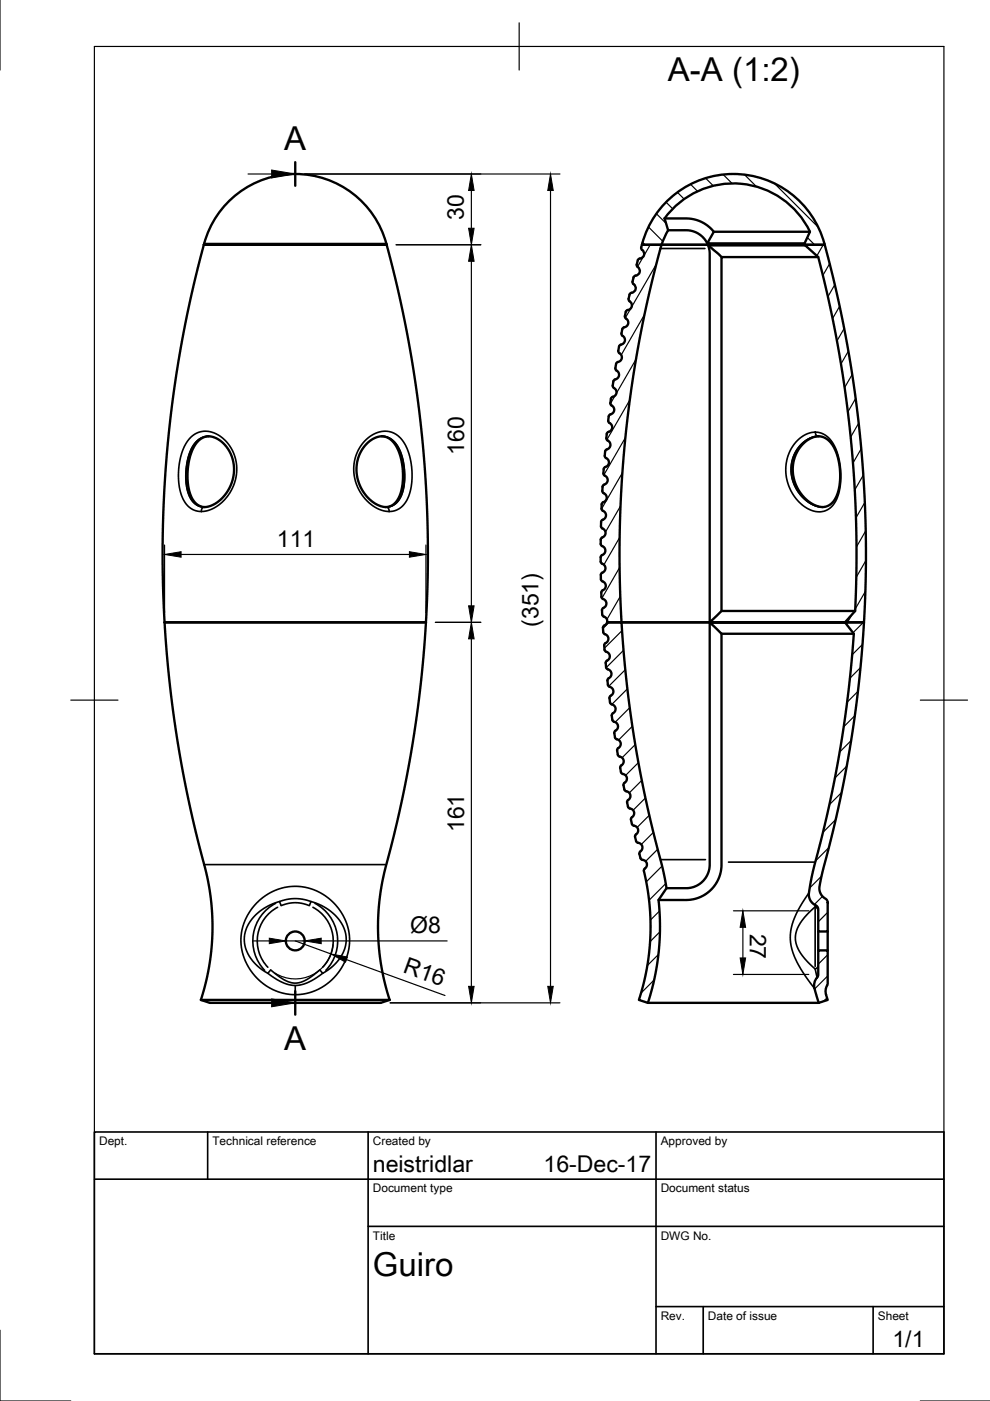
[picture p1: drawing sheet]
<svg xmlns="http://www.w3.org/2000/svg" width="210mm" height="297mm" viewBox="0 0 210 297" stroke-linecap="round" stroke-linejoin="round" font-family="sans-serif">
<!-- layer: Visible -->
<g fill="none" stroke="#000" stroke-width=".5">
<path d="M43.2 51.9h38.8M43.2 51.9a20 20 0 0 1 19.4-15 20 20 0 0 1 19.4 15M43.2 51.9l-2.4 9.6-2 9.6-1.8 10.7-1.2 9.8-.8 9.8-.4 9.9-.1 10.8 .4 9.9M82 51.9l2.4 9.6 2 9.6 1.8 10.7 1.2 9.8 .8 9.8 .5 9.9v10.8l-.4 9.9M140.3 51.9h-4.2a20 20 0 0 1 19.4-15 20 20 0 0 1 19.4 15h-4.2M140.3 51.9h30.4M140.3 51.9h-4.2l-.1 .9a1.08 1.08 0 0 1 .6 1.3 1.08 1.08 0 0 1-1.1 .8 1.7 1.7 0 0 0-.5 1.4l.1 .2a1.08 1.08 0 0 1 .5 1.2 1.08 1.08 0 0 1-1 .8 1.7 1.7 0 0 0-.5 1.4l.2 .3M140.3 51.9l-2.4 9.3-2.1 9.5-1.6 9.7-1.4 10.6-.9 10.7-.5 9.8v10.7l.4 9.8h-3.1M140.9 46.3a18 18 0 0 1 30.8 2.8M140.9 46.3h4.8l1.8 .3 2.2 1 1.6 1.5M140.9 46.3l.8 2.5M141.7 48.8h4l1.4 .3 1.7 1 1.2 1.5"/>
<path d="M141.7 48.8l-1.4 3.1M150.1 52l2.9 2.5M170.6 51.6l.1 .3M170.7 51.9h4.2l3.2 13.4 2.5 13.6 1.8 13.7 .9 12.7 .3 13.8-.4 12.9h-4l2.1-2.5 .2-5.9 .1-7.8-.2-7.9-.4-7.8-.8-8.9-1.1-8.8-1.2-7.7-1.5-7.8-1.7-7.6-1.2-4.8-2.8-2.5M170.7 51.9v.1M170.7 52h-20.6l.2 .3a9.8 9.8 0 0 1 .2 3.8v75.8l28.7 .1h-47.4M171.7 49.1h-19.6a.85 .85 0 0 0-1.1 .7l-1 1.8h20.6M171.7 49.1l-1.1 2.5M173.5 54.5h-20.5v75M131.8 70.7l.1 .4a1.08 1.08 0 0 1 .6 1.2 1.08 1.08 0 0 1-1 .8 1.7 1.7 0 0 0-.4 1.5l.1 .2a1.08 1.08 0 0 1 .6 1.1 1.08 1.08 0 0 1-1 .9 1.7 1.7 0 0 0-.3 1.5l.1 .1a1.08 1.08 0 0 1 .6 1.2 1.08 1.08 0 0 1-.9 .9 1.7 1.7 0 0 0-.4 1.5l.1 .1a1.08 1.08 0 0 1 .7 1.2 1.08 1.08 0 0 1-1 .9 1.7 1.7 0 0 0-.3 1.5l.1 .1a1.08 1.08 0 0 1 .7 1.2 1.08 1.08 0 0 1-.9 .9 1.7 1.7 0 0 0-.3 1.5l.1 .2a1.08 1.08 0 0 1 .7 1.1 1.08 1.08 0 0 1-1 .9 1.7 1.7 0 0 0-.2 1.5l.1 .2a1.08 1.08 0 0 1 .7 1.1 1.08 1.08 0 0 1-.9 1 1.7 1.7 0 0 0-.3 1.4l.1 .2a1.08 1.08 0 0 1 .8 1.1 1.08 1.08 0 0 1-.9 1 1.7 1.7 0 0 0-.2 1.5l.1 .1a1.08 1.08 0 0 1 .7 1.1 1.08 1.08 0 0 1-.9 1 1.7 1.7 0 0 0-.2 1.5l.1 .2a1.08 1.08 0 0 1 .8 1.1 1.08 1.08 0 0 1-.9 1 1.7 1.7 0 0 0-.1 1.4l.3 .3M134.3 60.2a1.04 1.04 0 0 1 .4 1.2 1.04 1.04 0 0 1-1 .7 1.7 1.7 0 0 0-.4 1.5l.1 .1a1.08 1.08 0 0 1 .6 1.2 1.08 1.08 0 0 1-1.1 .9 1.7 1.7 0 0 0-.4 1.4l.1 .2a1.08 1.08 0 0 1 .6 1.2 1.08 1.08 0 0 1-1 .9l-.3 .3-.1 .9M44.2 92.5l1.1 .2 1 .5 1 .7 .9 1.1 1.1 2.3 .3 1.3v1.3l-.2 1.4-.4 1.3-.6 1.3-.8 1.1-.9 1-1.2 .9-1.1 .4-1 .2"/>
<path d="M44.2 92.5l-.8 .1-.8 .4-.8 .7-.6 .9-1 2.4-.4 3 .1 3.1 .7 2.4 .6 .9 .6 .6 .8 .4 .8 .1M81 92.5l.8 .1 .8 .4 .8 .7 .6 .9 1 2.4 .4 3.1-.1 2.9-.7 2.4-.5 .9-.7 .6-.7 .5-.9 .1M81 92.5l-1.1 .2-1 .5-1 .7-.9 1-.6 1.1-.5 1.3-.3 1.3v1.4l.2 1.3 .4 1.4 .6 1.2 .8 1.2 1 1 1 .7 1.2 .5 1 .2M170.3 94.1l1-.8 1-.6 1.1-.2 .9 .1 .8 .4 .9 .6 .7 1 .6 1.3 .5 1.7 .3 1.7v1.9l-.1 1.9-.4 1.5-.6 1.2-.7 .9-.9 .6-.9 .2-.8-.1-1.1-.4-1-.6-1.7-1.6-1.2-2.2-.6-2.3 .1-2.3 .8-2.2zM127.9 108.3a1.04 1.04 0 0 1 .6 1.1 1.04 1.04 0 0 1-.9 .9 1.7 1.7 0 0 0-.1 1.5l.1 .1a1.08 1.08 0 0 1 .8 1.1 1.08 1.08 0 0 1-.9 1 1.7 1.7 0 0 0-.1 1.5l.1 .2a1.08 1.08 0 0 1 .9 1 1.08 1.08 0 0 1-.9 1.1 1.7 1.7 0 0 0-.1 1.5l.1 .1a1.08 1.08 0 0 1 .9 1.1 1.08 1.08 0 0 1-.9 1 1.7 1.7 0 0 0 0 1.5l.3 .3M34.9 132h55.4M34.9 132l1.2 13.7 1.7 12.6 2.7 13.6 3.5 14.4 .8 5.2 .3 5.3-.3 4.9-.8 5.2-1.4 5.1 1.9 .6h36.2l1.9-.6M90.3 132l-1.2 13.7-1.7 12.6-2.7 13.6-3.5 14.4-.8 5.2-.3 5.3 .3 4.9 .8 5.2 1.4 5.1M127.8 123.3a1.04 1.04 0 0 1 .6 1 1.04 1.04 0 0 1-.8 1 1.7 1.7 0 0 0 0 1.4l.1 .2a1.08 1.08 0 0 1 .9 1 1.08 1.08 0 0 1-.8 1.1 1.7 1.7 0 0 0-.1 1.5l.2 .1a1.13 1.13 0 0 1 .8 1.4M128.7 132h3.1l1.2 13.6 1.8 12.7 2.4 12.5 3.3 13.2 .7 3.4a1.12 1.12 0 0 1-.3 1.5l-.9 1.3a1.21 1.21 0 0 0-.3 1.5l.2 5.4-.3 5.4-.8 4.9-1.4 5.2M128.7 132l-.3 .5-.4 .2a1.7 1.7 0 0 0 0 1.5l.1 .2a1.08 1.08 0 0 1 .9 1 1.08 1.08 0 0 1-.8 1.1 1.7 1.7 0 0 0 0 1.4l.2 .2a1.08 1.08 0 0 1 .9 1 1.08 1.08 0 0 1-.8 1.1 1.7 1.7 0 0 0 .1 1.5l.3 .2M150.5 132l-.1 52.1-.3 1.2-.6 1-.8 .8-1.1 .7-1.8 .5h-4.5"/>
<path d="M153 134.4v49l-.2 1.6-.6 1.7-1 1.4-1.2 1.2-1.5 .9-1.3 .4-1.2 .2h-6.4M179.2 132h-28.7l1.7 1.6a1.74 1.74 0 0 0 2 .8h26.8M179.2 132h4l-.6 7.8-1.3 11.7-1.7 10.7-2.2 10.6-2.9 11.8a11.2 11.2 0 0 0-.8 4.1l.4 1 1.1 1 .3 .5v6.3h-2v-4.9l-.3-.5-.8-.5-.5-.6-.3-.7-.1-.8 .8-4.6 2.5-9.7 1.9-8.7 1.4-7.7 1.4-8.8 .9-7.8 .6-7.8zM181.3 129.5h-27.4a1.74 1.74 0 0 0-1.8 1l-1.6 1.4M128.9 141.9a1.04 1.04 0 0 1 .7 1 1.04 1.04 0 0 1-.7 1 1.7 1.7 0 0 0 .1 1.5l.1 .1a1.08 1.08 0 0 1 .9 1 1.08 1.08 0 0 1-.7 1.1 1.7 1.7 0 0 0 .1 1.5l.1 .2a1.08 1.08 0 0 1 1 .9 1.08 1.08 0 0 1-.7 1.1 1.7 1.7 0 0 0 .1 1.5l.1 .2a1.08 1.08 0 0 1 1 .9 1.08 1.08 0 0 1-.7 1.1 1.7 1.7 0 0 0 .2 1.5l.1 .2a1.08 1.08 0 0 1 1 .9 1.08 1.08 0 0 1-.7 1.1 1.7 1.7 0 0 0 .2 1.5l.1 .2a1.08 1.08 0 0 1 1 .8 1.08 1.08 0 0 1-.6 1.2 1.7 1.7 0 0 0 .1 1.5l.2 .1a1.08 1.08 0 0 1 1 .9 1.08 1.08 0 0 1-.6 1.2 1.7 1.7 0 0 0 .2 1.5l.1 .1a1.08 1.08 0 0 1 1 .9 1.08 1.08 0 0 1-.6 1.2 1.7 1.7 0 0 0 .2 1.4l.2 .2a1.08 1.08 0 0 1 1 .8 1.08 1.08 0 0 1-.6 1.2 1.7 1.7 0 0 0 .3 1.5l.1 .1a1.08 1.08 0 0 1 1.1 .8 1.08 1.08 0 0 1-.6 1.2 1.7 1.7 0 0 0 .3 1.5l.1 .1a1.08 1.08 0 0 1 1.1 .8 1.08 1.08 0 0 1-.6 1.3 1.7 1.7 0 0 0 .3 1.4l.1 .2a1.07 1.07 0 0 1 1.1 .8 1.07 1.07 0 0 1-.5 1.2l-.1 .4 .7 3.4 .5 3.9 .2 3.1v3.5l-.3 3.5-.5 3.5-.8 3.5-.8 2.9 1.9 .6M173.5 197.5v4M175.5 197.5v4M42.6 212h40M137.4 212.6h36.2M173.5 201.5h2v7.2a3.9 3.9 0 0 0 0 3.3l-1.9 .6-.3-.8a7.5 7.5 0 0 1-.6-3.7l.8-1.4z"/>
<circle cx="62.6" cy="199.5" r="2"/>
</g>
<!-- layer: Visible Narrow -->
<g fill="none" stroke="#000" stroke-width=".35">
<path d="M43.5 51.6h38.2M140.1 52.7h9.4M40.4 92.8l1.2-.9 1.3-.4h1.5l1.5 .5 1.4 1 1.2 1.3 .9 1.5 .6 1.8 .2 1.7-.1 1.7-.5 1.7-.8 1.6-1.1 1.5-1.2 1.2-1.4 .9-1.5 .5h-1l-.9-.1-1.6-.8-1.2-1.6-.8-2.3-.3-3.1 .4-3.1 .9-2.7zM44.2 92.5l-.9 .1-.8 .4-1.4 1.3-1 2.2-.6 2.9v2.7l.5 2.5 .5 1.2 .8 1 1 .5 1.1 .2-.5 .3-.2 .6M77.4 93.4l1.1-.9 1.2-.7 1.4-.3h1.3l1.2 .4 1 .6 .9 1.1 .7 1.2 .6 1.7 .4 2.1 .2 2.3-.2 2.2-.4 1.7-.7 1.5-.8 1-1.1 .8-1 .3h-1.1l-1.2-.2-1.2-.6-1.2-.8-1-1-1.6-2.4-.8-2.7v-2.6l.8-2.5zM81 92.5l.9 .1 .8 .4 .8 .5 .7 .8 1 2.4 .5 2.8v2.9l-.5 2.3-.5 1.2-.8 .9-1 .5-1.1 .2 .5 .3 .2 .6M169 93.4l1.2-.9 1.1-.6 1.3-.3 1.2 .1 1.1 .5 .9 .7 .8 1.1 .7 1.4 .5 1.7 .4 2.1 .1 2.3-.2 1.9-.4 1.7-.7 1.5-.9 1-1 .7-1 .2h-1.1l-1.1-.4-1.1-.5-1.1-.9-1-1-1.4-2.4-.6-2.7v-2.6l.9-2.5zM169.9 94.2l1.7-1.3 .9-.3 1-.1-1.3 .2-1.3 .7-1.2 1.1-1 1.3-.6 1.5-.3 1.7v1.5l.4 1.6 1 2.2 1.5 1.6 1.8 1.2 1.9 .4-1.8-.4-1.9-1.1-1.5-1.8-1-2.1-.5-2.1 .2-2.2 .8-2zM172.9 91.6l.2 .7 .4 .2M43.5 183.3h38.2M58.4 191.5a9 9 0 0 0-2.3 14.2M58.9 192.4a8.1 8.1 0 0 0-2.1 12.7"/>
<path d="M59.3 191.1l1.7-.4 1.6-.2 1.6 .2 1.7 .4M59.3 191.1l-1.8 .7-1.5 .8-1.4 1-1.1 1.2-.9 1.4-.6 1.3-.2 1.4 .1 1.4 .4 1.4 .7 1.3 1 1.2 1.1 1 4.5 3 1.5 .5 1.5 .2 1.5-.2 1.5-.5 4.5-3 1.1-1 1-1.2 .7-1.3 .4-1.4 .1-1.4-.2-1.4-.6-1.3-.9-1.4-1.1-1.2-1.4-1-1.5-.8-1.8-.7M59.3 191.2l.3 .8M59.6 192l1.6-.5 1.4-.1 1.4 .1 1.6 .5M65.9 191.2l-.3 .8M66.3 192.4a8.1 8.1 0 0 1 2.1 12.7M66.8 191.5a9 9 0 0 1 2.3 14.2M140.1 182.3h9.5M154.5 182.8h18.3M171.5 189.3l-1.9 3-1.2 2.4-.7 2.4-.1 2.2 .4 2.2 .9 2.4 1.6 2.7 2.2 3M172.8 192.6v12.3M172.9 192.3l.4 .3 .2 .5"/>
<path d="M172.9 191.9l-.1 .4-1.7 1.7-1.4 1.6-.7 1.5-.3 1.4 .1 1.5 .6 1.5 1 1.5 1.6 1.7a2.67 2.67 0 0 1 1.2 2.2v.4M57.4 205.7l-.6 .6M57.4 205.6l3 2.2 1.1 .5 1.1 .1 1-.1 1.2-.5 3-2.2M62.6 209v1.8M67.8 205.7l.6 .6M173.5 204.7l-.2 .4-.4 .3"/>
<circle cx="62.6" cy="199.4" r="11.4"/>
</g>
<!-- layer: Border -->
<path d="M0 -.1v15M20 9.9h180.1v277.1h-180.1zM110.1 4.8v10.1M15 148.4h10M195.1 148.4h10M0 282v15h15M195.1 297h14.9" fill="none" stroke="#000" stroke-width=".25"/>
<!-- layer: TitleBlock -->
<path d="M20 240h180.1v47h-180.1zM20 250h180.1M44 240v10M78.1 240v47M139.1 240v47M78.1 260h122M139.1 277h61M149.1 277v10M185.1 277v10" fill="none" stroke="#000" stroke-width=".35"/>
<!-- layer: Hatching -->
<g fill="none" stroke="#000" stroke-width=".25">
<path d="M146.4 39.1l1.5 1.5M149.6 37.8l1.6 1.6M153.3 37l1.9 1.9M157.8 37l2.6 2.6M164.2 38.9l9.3 9.3M136.2 51.4l.6 .5M137.5 48.1l3 3.1M137.9 51.9l-2.7 4.7M139.1 56l-5.2 9.1M139.2 45.3l2 2.1M141.2 42.9l1.4 1.4M143.6 40.8l1.5 1.4"/>
<path d="M170.9 51.9l-.1 .2M171.2 50.4l1.5 1.5M174.5 51.9l-1.3 2.3M175.9 55.9l-1.4 2.5M130.8 76.9l-.2 .2M133.8 65.3l-1.2 2.1M134.8 76.2l-4.1 7.2M136.6 66.7l-4.9 8.6M177 60.4l-1.5 2.5M178 64.9l-1.5 2.6M179 69.6l-1.5 2.7M179.9 74.4l-1.6 2.8"/>
<path d="M180.7 79.4l-1.6 2.8M130.4 83.9l-1 1.7M132.6 92.8l-4.6 7.9M133.5 84.8l-4.8 8.5M181.4 84.5l-1.6 2.8M182.1 89.7l-1.7 3M182.6 95.1l-1.7 3.1M127.7 113.9l-.3 .7M131.4 114l-3.4 5.7M131.6 107.3l-3.2 5.5M132 100.3l-4.5 7.6M183 100.7l-1.8 3.2"/>
<path d="M183.4 106.5l-1.9 3.3M183.6 112.5l-2 3.4M183.6 118.8l-2 3.6M129.1 132l-1.3 1.2M131.4 120.3l-3.8 6.5M131.5 126.4l-2.8 4.9M131.9 133.7l-3.8 3.7M132.2 137.9l-3.7 3.7M180.7 130.3l-1 1.7M182.9 136.6l-2.2 2.2M183.1 132l-2.2 2.2M183.5 125.4l-2.2 3.7"/>
<path d="M132.6 142l-3.5 3.5M133 146l-3.3 3.3M133.5 150l-3.1 3.1M134.1 154l-2.9 2.9M134.7 157.9l-2.8 2.8M180.5 157l-2.5 2.4M181.2 151.7l-2.3 2.4M181.9 146.6l-2.3 2.3M182.4 141.6l-2.2 2.2M135.4 161.7l-2.8 2.7M136.1 165.5l-2.7 2.6M136.8 169.2l-2.6 2.6"/>
<path d="M137.7 172.9l-2.6 2.5M138.5 176.5l-2.5 2.5M175.7 179.7l-2.8 2.8M177.2 173.8l-2.7 2.7M178.4 168l-2.6 2.6M179.5 162.4l-2.5 2.6M139.4 180.1l-2.5 2.5M139.8 193.2l-1.9 1.9M139.9 197.6l-2.1 2M140.4 183.6l-3.4 3.4M141.2 187.3l-3.6 3.6M174.2 185.8l-2.5 2.5"/>
<path d="M174.4 190l-1.7 1.8M175.5 193.4l-2 2M138.7 207.8l-2.8 2.7M139.6 202.4l-2.3 2.3M175.3 211.6l-.7 .7M175.5 202.4l-2 2M175.5 206.9l-2.8 2.8"/>
</g>
<!-- layer: Annotations -->
<path d="M62.6 34.4v5M62.6 210.1v5" fill="none" stroke="#000" stroke-width=".5"/>
<path d="M52.6 36.9h5M52.6 212.6h5" fill="none" stroke="#000" stroke-width=".25"/>
<path d="M57.6 36.1l5 .8-5 .8zM57.6 211.8l5 .8-5 .9z" fill="#000" stroke="#000" stroke-width=".21"/>
<!-- layer: Dimensions -->
<g fill="none" stroke="#000" stroke-width=".25">
<path d="M64.6 36.9h54.1M84 51.9h17.9M99.9 40.4v8M99.9 55.4v73M116.7 40.4v168.7M34.9 115.6v14.4M38.4 117.6h48.4M90.3 115.6v14.4M92.3 132h9.6M99.9 135.5v73.6M53.6 199.5h3.5M60.6 199.5h4"/>
<path d="M62.6 199.5l7.6 2.8M68.1 199.5h26.7M157.5 196.6v6.5M171.5 193.1h-16M70.6 200.3a8.1 8.1 0 0 1-12.3 6M73.5 203.5l20.8 7.6M82.7 212.6h36M171.5 206.6h-16"/>
</g>
<g fill="#000" stroke="#000" stroke-width=".21">
<path d="M99.9 51.9l.6 3.5h-1.1zM99.4 48.4h1.1l-.6 3.5zM99.9 36.9l.6 3.5h-1.1zM116.7 36.9l.6 3.5h-1.2zM34.9 117.6l3.5-.6v1.1zM86.8 117l3.5 .6-3.5 .5zM99.9 132l.6 3.5h-1.1zM99.4 128.4h1.1l-.6 3.6zM57.1 198.9l3.5 .6-3.5 .6zM64.6 199.5l3.5-.6v1.2zM157.5 193.1l.6 3.5h-1.2zM70.2 202.3l3.5 .6-.4 1.1z"/>
<path d="M99.4 209.1h1.1l-.6 3.5zM116.1 209.1h1.2l-.6 3.5zM156.9 203.1h1.2l-.6 3.5z"/>
</g>
<g font-size="7">
<text x="141.6" y="17.2">A-A (1:2)</text>
<text x="60.3" y="31.9">A</text>
<text x="60.3" y="222.6">A</text>
<text x="79.1" y="270.5">Guiro</text>
</g>
<g font-size="4.9">
<text x="98.4" y="46.7" transform="rotate(-90 98.4 46.7)">30</text>
<text x="98.4" y="96.4" transform="rotate(-90 98.4 96.4)">160</text>
<text x="58.7" y="116.1">111</text>
<text x="114.2" y="132.9" transform="rotate(-90 114.2 132.9)">(351)</text>
<text x="98.4" y="176.5" transform="rotate(-90 98.4 176.5)">161</text>
<text x="87" y="197.9">Ø8</text>
<text x="159" y="198" transform="rotate(90 159 198)">27</text>
<text x="85.2" y="206.1" transform="rotate(20 85.2 206.1)">R16</text>
<text x="79.1" y="248.5">neistridlar</text>
<text x="115.2" y="248.5">16-Dec-17</text>
<text x="189.2" y="285.6">1/1</text>
</g>
<g font-size="2.5">
<text x="21" y="242.8">Dept.</text>
<text x="45" y="242.8">Technical reference</text>
<text x="79.1" y="242.8">Created by</text>
<text x="140.1" y="242.8">Approved by</text>
<text x="79.1" y="252.8">Document type</text>
<text x="140.1" y="252.8">Document status</text>
<text x="79.1" y="262.8">Title</text>
<text x="140.1" y="262.8">DWG No.</text>
<text x="140.1" y="279.8">Rev.</text>
<text x="150.1" y="279.8">Date of issue</text>
<text x="186.1" y="279.8">Sheet</text>
</g>
</svg>
